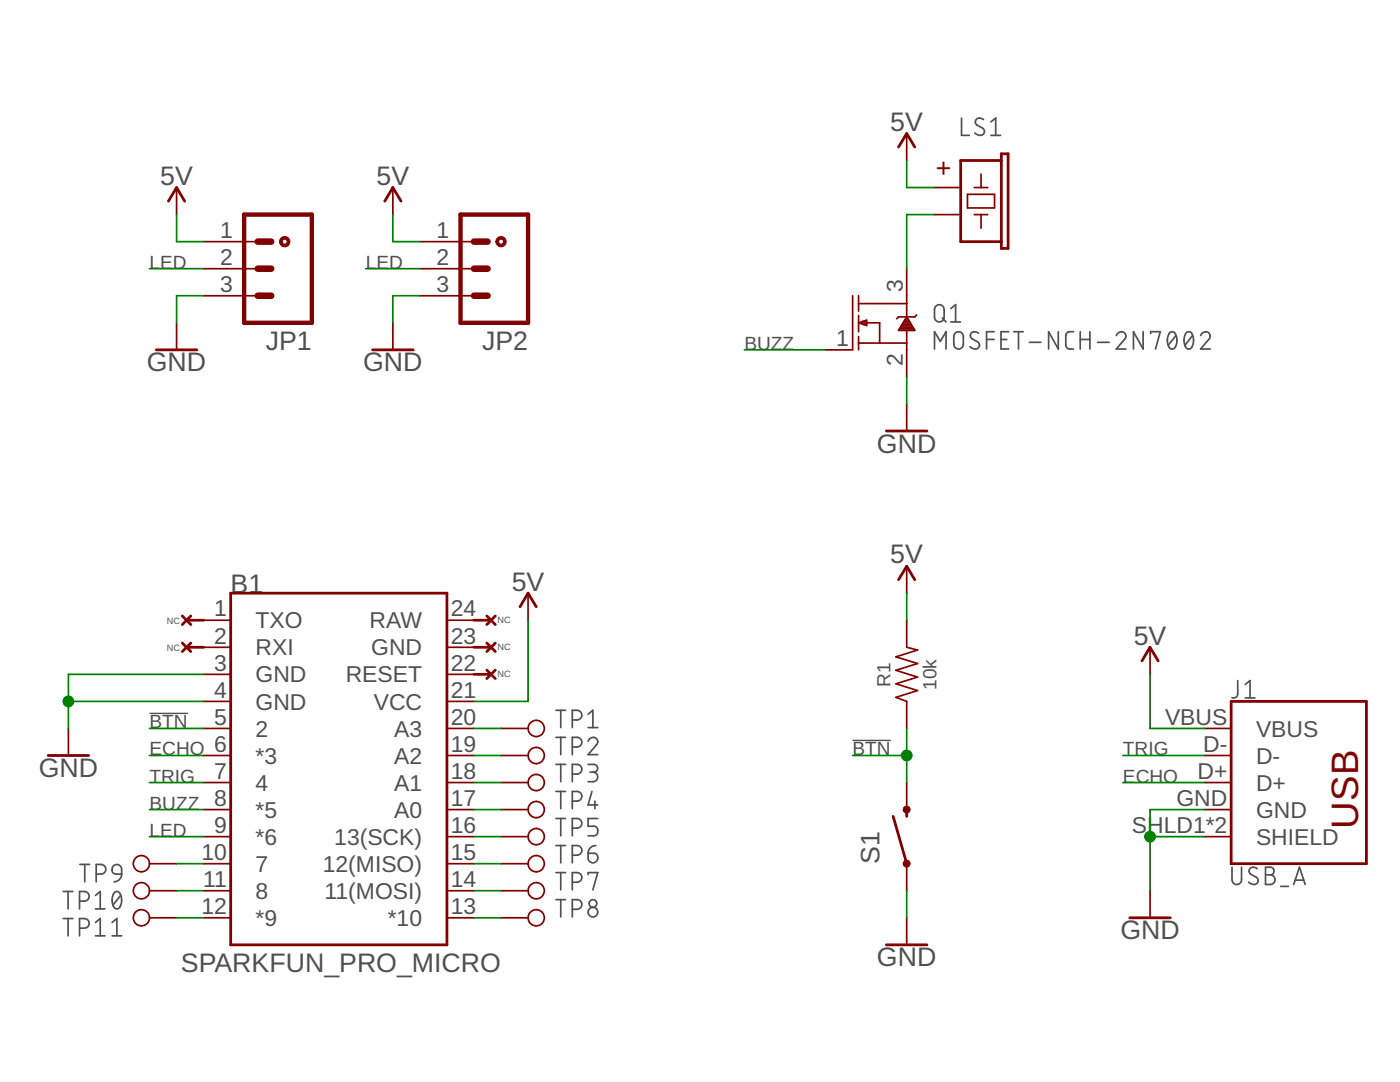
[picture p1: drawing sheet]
<svg xmlns="http://www.w3.org/2000/svg" width="279mm" height="216mm" viewBox="0 0 279 216" stroke-linecap="round" stroke-linejoin="round" font-family="sans-serif">
<g fill="none" stroke="#505050" stroke-width=".34">
<path d="M191.9 23.6v3.4h1.5M196.3 23.9a.91 .91 0 0 0-1.1-.3 .91 .91 0 0 0-.5 .9l.3 .5 1.1 .6a.83 .83 0 0 1 .2 1.2 .83 .83 0 0 1-1.2 .1l-.6-.4M197.8 27h1.9M197.8 24.3l.9-.7v3.4M186.5 69.6v-3.4l1.2 1.9 1.1-1.9v3.4M186.8 61a.96 .96 0 0 1 1.1-.1 .96 .96 0 0 1 .5 .9v1.5a.96 .96 0 0 1-.9 1 .96 .96 0 0 1-1-1v-1.5zM188 63.5l.8 .7M189.8 61.6l.9-.8v3.4M189.8 64.2h1.9M190.7 66.4a.96 .96 0 0 1 1-.1 .96 .96 0 0 1 .6 .9v1.5a.95 .95 0 0 1-1 .9 .95 .95 0 0 1-.9-.9v-1.5zM195.3 66.5a.91 .91 0 0 0-1.1-.3 .91 .91 0 0 0-.5 1l.3 .4 1.1 .6a.83 .83 0 0 1 .2 1.2 .83 .83 0 0 1-1.2 .1l-.5-.3M196.9 67.7h1.5"/>
<path d="M198.4 66.2h-1.5v3.4M199.8 67.7h1.1M201.3 66.2h-1.5v3.4h1.5M202.3 66.2h1.9M203.3 66.2v3.4M205.4 68.3h2.3M211.2 66.2v3.4l-1.9-3.4v3.4M214.2 66.2h-1l-.3 .3-.2 .5v1.9l.2 .4 .3 .3h1M215.6 67.7h1.9M215.6 66.2v3.4M217.5 66.2v3.4M219.1 68.3h2.3"/>
<path d="M222.8 67a.95 .95 0 0 1 1.3-.8 .95 .95 0 0 1 .3 1.5l-1.6 1.9h1.9M228.1 66.2v3.4l-1.9-3.4v3.4M229.6 66.6v-.4h2l-1 3.4M233.5 66.3l.4-.1a1.69 1.69 0 0 1 1 2.1l-.1 .5a.84 .84 0 0 1-.9 .8 .84 .84 0 0 1-.8-.8l-.1-1.3zM234.7 67l-1.5 1.9M236.8 66.3l.7-.1a2.29 2.29 0 0 1 .4 3 .79 .79 0 0 1-.9 .4 .79 .79 0 0 1-.6-.8l-.1-1.3zM238 67l-1.5 1.9M239.6 67a.95 .95 0 0 1 1.4-.8 .95 .95 0 0 1 .2 1.5l-1.6 1.9h1.9M247 135.8v2.9l-.5 .5-.6 .1M248.5 139.3h1.9M248.5 136.6l1-.8v3.5M111 141.7h1.9"/>
<path d="M111 147.1h1.9M111 152.5h1.9M111 157.9h1.9M111.9 141.7v3.5M111.9 147.1v3.5M111.9 152.5v3.5M111.9 157.9v3.5M114.2 143.7h1a.96 .96 0 0 0 .9-1 .96 .96 0 0 0-.9-1h-1v3.5M114.2 149.1h1a.96 .96 0 0 0 .9-1 .96 .96 0 0 0-.9-1h-1v3.5M114.2 154.5h1a.96 .96 0 0 0 .9-1 .96 .96 0 0 0-.9-1h-1v3.5M114.2 159.9h1a.96 .96 0 0 0 .9-1 .96 .96 0 0 0-.9-1h-1v3.5M117.4 147.9a.95 .95 0 0 1 1.3-.7 .95 .95 0 0 1 .3 1.5l-1.6 1.9h1.9"/>
<path d="M117.4 152.5h1.1a.77 .77 0 0 1 .8 .8 .77 .77 0 0 1-.8 .8h-.7M117.4 142.5l.9-.8v3.5M117.4 145.2h1.9M118.1 157.9l-.7 2.7h1.9M118.3 154.1a.95 .95 0 0 1 1 .9 .95 .95 0 0 1-1 1h-.9M118.7 159.9v1.5M12.6 177.9h1.9M13.6 177.9v3.5M15.9 179.8a1.7 1.7 0 0 0 1.7-.3 .96 .96 0 0 0 .1-1.1 .96 .96 0 0 0-.9-.5h-.9v3.5M15.9 172.5h2M16.9 172.5v3.5M19 178.7l1-.8v3.5"/>
<path d="M19.2 174.4a1.7 1.7 0 0 0 1.7-.3 .96 .96 0 0 0 .1-1.1 .96 .96 0 0 0-.8-.5h-1v3.5M22.7 172.7a.96 .96 0 0 1 1-.1 .96 .96 0 0 1 .6 .9v.9h-1.2a.93 .93 0 0 1-.8-.7 .93 .93 0 0 1 .4-1zM22.8 178.2a.8 .8 0 0 1 .9-.2 .8 .8 0 0 1 .5 .8 2.23 2.23 0 0 1-.7 2.5h-.4a2.43 2.43 0 0 1-.3-3.1zM24.1 178.7l-1.5 1.9M24.3 174.4a1.57 1.57 0 0 1-1.5 1.6M111 163.3h1.9M111 168.7h1.9M111 174.1h1.9M111 179.5h1.9M111.9 163.3v3.5M111.9 168.7v3.5M111.9 174.1v3.5"/>
<path d="M111.9 179.5v3.5M114.2 165.2h1a.96 .96 0 0 0 .9-.9 .96 .96 0 0 0-.9-1h-1v3.5M114.2 170.6h1a.96 .96 0 0 0 .9-.9 .96 .96 0 0 0-.9-1h-1v3.5M114.2 176h1a.96 .96 0 0 0 .9-.9 .96 .96 0 0 0-.9-1h-1v3.5M117.4 170.3h1.1a.96 .96 0 0 1 .8 1 .96 .96 0 0 1-1 .9 .96 .96 0 0 1-.9-1zM117.4 174.5v-.4h1.9l-1 3.5M118.9 168.7a1.53 1.53 0 0 0-1.5 1.6M119.3 163.3h-1.9v1.6h1.1a.97 .97 0 0 1 .8 .9 .97 .97 0 0 1-.8 1h-1.1M245.9 173v2.5a.95 .95 0 0 0 .9 1 .95 .95 0 0 0 1-1v-2.5M250.9 173.3a.91 .91 0 0 0-1.1-.2 .91 .91 0 0 0-.5 .9l.4 .5 1 .5a.83 .83 0 0 1 .2 1.2 .83 .83 0 0 1-1.2 .2l-.5-.4M252.6 173h.9a.76 .76 0 0 1 .8 .8 .76 .76 0 0 1-.8 .8 .96 .96 0 0 1 1 .9 .96 .96 0 0 1-1 1h-.9zM252.6 174.6h.9"/>
<path d="M255.6 176.9h1.5M258.2 176.5l1.1-3.5 1.2 3.5M258.5 175.6h1.7M12.6 183.3h1.9M13.6 183.3v3.4M15.9 185.2a1.7 1.7 0 0 0 1.7-.3 .96 .96 0 0 0 .1-1.1 .96 .96 0 0 0-.9-.5h-.9v3.4M19 184.1l1-.8v3.4M19 181.4h2M19 186.7h2M22.4 186.7h1.9M22.4 184.1l.9-.8v3.4M114.2 181.4h1a.96 .96 0 0 0 .9-.9 .96 .96 0 0 0-.9-1h-1v3.5"/>
<circle cx="118.3" cy="182" r=".96"/>
<circle cx="118.3" cy="180.3" r=".77"/>
</g>
<path d="M29.8 142.3h7.7M170.2 147.7h7.6" fill="none" stroke="#505050" stroke-width=".28"/>
<g fill="none" stroke="#800000" stroke-width=".55">
<path d="M179.3 29.3l1.7-2.7 1.6 2.7M199.8 32h-8.1v16.2h8.1M199.8 30.7h1.4v18.9h-1.4zM33.6 40.1l1.6-2.7 1.7 2.7M76.8 40.1l1.6-2.7 1.6 2.7M31.2 69.8h8.1M74.4 69.8h8.1M176.9 86h8.1M46 118.4h43.2v70.1h-43.2zM179.3 115.7l1.7-2.7 1.6 2.7M36.4 122.9l.8 .9M36.4 128.3l1.7 1.7"/>
<path d="M37.2 123.8l.9 .8M37.2 123.8l-.8 .8M37.4 123.8h3.2M37.4 129.2h3.2M38.1 122.9l-.9 .9M38.1 128.3l-1.7 1.7M94.6 134.6h3.2M94.6 123.8h3.2M94.6 129.2h3.2M97.2 133.7l1.6 1.7M97.2 128.3l1.6 1.7M97.2 122.9l.8 .9"/>
<path d="M98 123.8l.8 .8M98 123.8l-.8 .8M98.8 133.7l-1.6 1.7M98.8 128.3l-1.6 1.7M98.8 122.9l-.8 .9M103.8 121.1l1.6-2.7 1.6 2.7M227.9 131.9l1.6-2.7 1.6 2.7M245.7 140h27v32.3h-27zM9.6 150.7h8.1M178.2 162.9l2.8 9.4M181 161.5v1.4M176.9 188.5h8.1"/>
<path d="M225.5 183.1h8.1"/>
</g>
<g fill="none" stroke="#800000" stroke-width=".34">
<path d="M35.2 37.4v5.4M78.4 37.4v5.4M181 26.6v5.4M186.4 37.4h5.3M193.1 38.8h5.4v2.7h-5.4zM194.4 37.4h2.7M195.8 34.7v2.7M40.6 48.2h10.8M40.6 53.6h10.8M40.6 59h10.8M83.8 48.2h10.8M83.8 53.6h10.8"/>
<path d="M83.8 59h10.8M170.2 59v10.8h-5.4M171.3 59v3.1M181 53.6v9.6M186.4 42.8h5.3M194.4 42.8h2.7M195.8 42.8v2.7M35.2 64.4v5.4M78.4 64.4v5.4M171.3 62.9v3.3M171.3 67.2v2.6M171.3 68.5h9.7"/>
<path d="M171.3 60.6h9.7M171.3 64.4l1.7-.5v1.1zM171.4 64.5h1.6M172.1 64.2h.9M172.3 64.7h.7M173 64.4h2.6v4.1M179.5 65.6h2.9M179.7 65.3h2.5M179.9 65h2.1M180 64.7h1.9M180.2 64.5h1.5M180.4 64.2h1.1"/>
<path d="M180.6 63.9h.7M180.7 63.6h.5M180.9 63.3h.1M181 65.9v9.3M181 63.2l1.6 2.7h-3.3zM182.9 62.8l-.3 .4h-3.3l-.4 .4M181 80.6v5.4M105.4 118.4v5.4M181 113v5.4M40.6 140h5.4M40.6 129.2h5.4M40.6 123.8h5.4"/>
<path d="M40.6 134.6h5.4M89.2 140h5.4M89.2 129.2h5.4M89.2 123.8h5.4M89.2 134.6h5.4M181 123.8v5.4l2.1 .5-4.3 1.4 4.3 1.3-4.3 1.4 4.3 1.3-4.3 1.3 4.3 1.4-4.3 1.3 2.2 .9v5.4M229.5 129.2v5.4M13.7 145.4v5.3M40.6 145.4h5.4M40.6 150.7h5.4M40.6 156.1h5.4M89.2 145.4h5.4"/>
<path d="M89.2 150.7h5.4M89.2 156.1h5.4M100 145.4h5.4M100 150.7h5.4M100 156.1h5.4M181 156.1v5.4M240.3 145.4h5.4M240.3 150.7h5.4M240.3 156.1h5.4M29.8 172.3h5.4M29.8 177.7h5.4M40.6 161.5h5.4"/>
<path d="M40.6 166.9h5.4M40.6 172.3h5.4M40.6 177.7h5.4M89.2 161.5h5.4M89.2 166.9h5.4M89.2 172.3h5.4M89.2 177.7h5.4M100 161.5h5.4M100 166.9h5.4M100 172.3h5.4M100 177.7h5.4M181 172.3v5.4"/>
<path d="M229.5 177.7v5.4M240.3 161.5h5.4M240.3 166.9h5.4M29.8 183.1h5.4M40.6 183.1h5.4M89.2 183.1h5.4M100 183.1h5.4M181 183.1v5.4"/>
<circle cx="107" cy="145.4" r="1.62"/>
<circle cx="107" cy="150.8" r="1.62"/>
<circle cx="107" cy="156.2" r="1.62"/>
<circle cx="28.2" cy="172.3" r="1.62"/>
<circle cx="28.2" cy="177.7" r="1.62"/>
<circle cx="107" cy="161.5" r="1.62"/>
<circle cx="107" cy="166.9" r="1.62"/>
<circle cx="107" cy="172.3" r="1.62"/>
<circle cx="107" cy="177.7" r="1.62"/>
<circle cx="28.2" cy="183.1" r="1.62"/>
<circle cx="107" cy="183.1" r="1.62"/>
</g>
<path d="M48.7 42.8h13.5v21.6h-13.5zM91.9 42.8h13.5v21.6h-13.5z" fill="none" stroke="#800000" stroke-width=".87"/>
<path d="M51.4 59h2.7M51.4 53.6h2.7M51.4 48.2h2.7M94.6 59h2.7M94.6 53.6h2.7M94.6 48.2h2.7" fill="none" stroke="#800000" stroke-width="1.3"/>
<g fill="#800000" stroke="#800000" stroke-width=".2">
<path d="M56 47.6a1.03 1.03 0 0 1 1.7 0 1.03 1.03 0 0 1-.6 1.6 1.03 1.03 0 0 1-1.3-1h.5a.5 .5 0 0 1 .7-.5 .5 .5 0 0 1 .2 .8 .5 .5 0 0 1-.8-.1l-.1-.2h-.5z" fill-rule="evenodd"/>
<path d="M99.2 47.6a1.03 1.03 0 0 1 1.6 .1 1.03 1.03 0 0 1-.5 1.5 1.03 1.03 0 0 1-1.3-1h.5a.49 .49 0 0 1 .7-.4 .49 .49 0 0 1 .1 .8 .49 .49 0 0 1-.8-.2v-.2h-.5z" fill-rule="evenodd"/>
<circle cx="180.9" cy="172.3" r=".71"/>
<circle cx="180.9" cy="161.5" r=".71"/>
</g>
<g fill="none" stroke="#008000" stroke-width=".34">
<path d="M181 32v5.4h5.4M29.8 53.6h10.8M35.2 42.8v5.4h5.4M40.6 59h-5.4v5.4M73 53.6h10.8M78.4 42.8v5.4h5.4M83.8 59h-5.4v5.4M186.4 42.8h-5.4v10.8M148.6 69.8h16.2M181 75.2v5.4M181 118.4v5.4M13.7 140h26.9"/>
<path d="M40.6 134.6h-26.9v10.8M105.4 123.8v16.2h-10.8M229.5 134.6v10.8h10.8M29.8 145.4h10.8M29.8 150.7h10.8M29.8 156.1h10.8M94.6 145.4h5.4M94.6 150.7h5.4M94.6 156.1h5.4M170.2 150.7h10.8M181 145.4v10.7M224.1 150.7h16.2"/>
<path d="M224.1 156.1h16.2M29.8 166.9h10.8M29.8 161.5h10.8M35.2 172.3h5.4M35.2 177.7h5.4M94.6 166.9h5.4M94.6 161.5h5.4M94.6 172.3h5.4M94.6 177.7h5.4M181 177.7v5.4M229.5 166.9h10.8M240.3 161.5h-10.8v16.2"/>
<path d="M35.2 183.1h5.4M94.6 183.1h5.4"/>
</g>
<g fill="#008000" stroke="#008000" stroke-width=".2">
<circle cx="229.5" cy="166.9" r="1.08"/>
<circle cx="13.7" cy="140" r="1.08"/>
<circle cx="181" cy="150.7" r="1.08"/>
</g>
<text font-size="7.6" fill="#800000" x="271.1" y="165.3" transform="rotate(-90 271.1 165.3)">USB</text>
<g font-size="5.3" fill="#505050">
<text x="177.7" y="26.1">5V</text>
<text x="32" y="36.9">5V</text>
<text x="75.1" y="36.9">5V</text>
<text x="53" y="69.8">JP1</text>
<text x="96.2" y="69.8">JP2</text>
<text x="29.3" y="74.1">GND</text>
<text x="72.5" y="74.1">GND</text>
<text x="175" y="90.3">GND</text>
<text x="177.7" y="112.4">5V</text>
<text x="46" y="118.4">B1</text>
<text x="102.1" y="117.8">5V</text>
<text x="226.3" y="128.6">5V</text>
<text x="7.7" y="155.1">GND</text>
<text x="175.5" y="172.3" transform="rotate(-90 175.5 172.3)">S1</text>
<text x="223.6" y="187.4">GND</text>
<text x="36.1" y="193.9">SPARKFUN_PRO_MICRO</text>
<text x="175" y="192.8">GND</text>
</g>
<text font-size="5.3" fill="#800000" x="190.1" y="35.1" transform="rotate(-90 190.1 35.1)">+</text>
<g font-size="4.6" fill="#505050">
<text x="43.9" y="47.5">1</text>
<text x="87.1" y="47.5">1</text>
<text x="43.9" y="52.9">2</text>
<text x="87.1" y="52.9">2</text>
<text x="43.9" y="58.3">3</text>
<text x="87.1" y="58.3">3</text>
<text x="180.2" y="58.3" transform="rotate(-90 180.2 58.3)">3</text>
<text x="166.9" y="69.1">1</text>
<text x="180.2" y="73.1" transform="rotate(-90 180.2 73.1)">2</text>
<text x="42.7" y="123">1</text>
<text x="51" y="125.4">TXO</text>
<text x="73.7" y="125.4">RAW</text>
<text x="90" y="123">24</text>
<text x="42.7" y="128.4">2</text>
<text x="51" y="130.8">RXI</text>
<text x="74.1" y="130.8">GND</text>
<text x="90" y="128.4">23</text>
<text x="42.7" y="133.8">3</text>
<text x="51" y="136.2">GND</text>
<text x="69" y="136.2">RESET</text>
<text x="90" y="133.8">22</text>
<text x="42.7" y="139.2">4</text>
<text x="51" y="141.6">GND</text>
<text x="74.6" y="141.6">VCC</text>
<text x="90" y="139.2">21</text>
<text x="42.7" y="144.6">5</text>
<text x="42.7" y="150">6</text>
<text x="51" y="147">2</text>
<text x="78.6" y="147">A3</text>
<text x="90" y="150">19</text>
<text x="90" y="144.6">20</text>
<text x="232.5" y="144.6">VBUS</text>
<text x="240.1" y="150">D-</text>
<text x="250.7" y="147">VBUS</text>
<text x="42.7" y="155.4">7</text>
<text x="51" y="152.4">*3</text>
<text x="78.6" y="152.4">A2</text>
<text x="90" y="155.4">18</text>
<text x="239" y="155.4">D+</text>
<text x="250.7" y="152.4">D-</text>
<text x="42.7" y="160.8">8</text>
<text x="51" y="157.8">4</text>
<text x="78.6" y="157.8">A1</text>
<text x="90" y="160.8">17</text>
<text x="234.8" y="160.8">GND</text>
<text x="250.7" y="157.8">D+</text>
<text x="42.7" y="166.2">9</text>
<text x="51" y="163.2">*5</text>
<text x="78.6" y="163.2">A0</text>
<text x="90" y="166.2">16</text>
<text x="225.9" y="166.2">SHLD1*2</text>
<text x="250.7" y="163.2">GND</text>
<text x="40.2" y="171.6">10</text>
<text x="51" y="168.6">*6</text>
<text x="51" y="174">7</text>
<text x="64.4" y="174">12(MISO)</text>
<text x="66.7" y="168.6">13(SCK)</text>
<text x="90" y="171.6">15</text>
<text x="250.7" y="168.6">SHIELD</text>
<text x="40.5" y="177">11</text>
<text x="51" y="179.4">8</text>
<text x="64.8" y="179.4">11(MOSI)</text>
<text x="90" y="177">14</text>
<text x="40.2" y="182.4">12</text>
<text x="51" y="184.7">*9</text>
<text x="77.4" y="184.7">*10</text>
<text x="90" y="182.4">13</text>
</g>
<g font-size="3.8" fill="#505050">
<text x="29.8" y="53.6">LED</text>
<text x="73" y="53.6">LED</text>
<text x="148.6" y="69.8">BUZZ</text>
<text x="177.7" y="137" transform="rotate(-90 177.7 137)">R1</text>
<text x="186.9" y="137.6" transform="rotate(-90 186.9 137.6)">10k</text>
<text x="29.8" y="145.4">BTN</text>
<text x="29.8" y="150.8">ECHO</text>
<text x="170.2" y="150.8">BTN</text>
<text x="224.1" y="150.8">TRIG</text>
<text x="29.8" y="156.1">TRIG</text>
<text x="29.8" y="161.5">BUZZ</text>
<text x="224.1" y="156.1">ECHO</text>
<text x="29.8" y="166.9">LED</text>
</g>
<g font-size="1.8" fill="#505050">
<text x="33.3" y="124.5">NC</text>
<text x="99.3" y="124.3">NC</text>
<text x="33.3" y="129.9">NC</text>
<text x="99.3" y="129.7">NC</text>
<text x="99.3" y="135.1">NC</text>
</g>
</svg>
